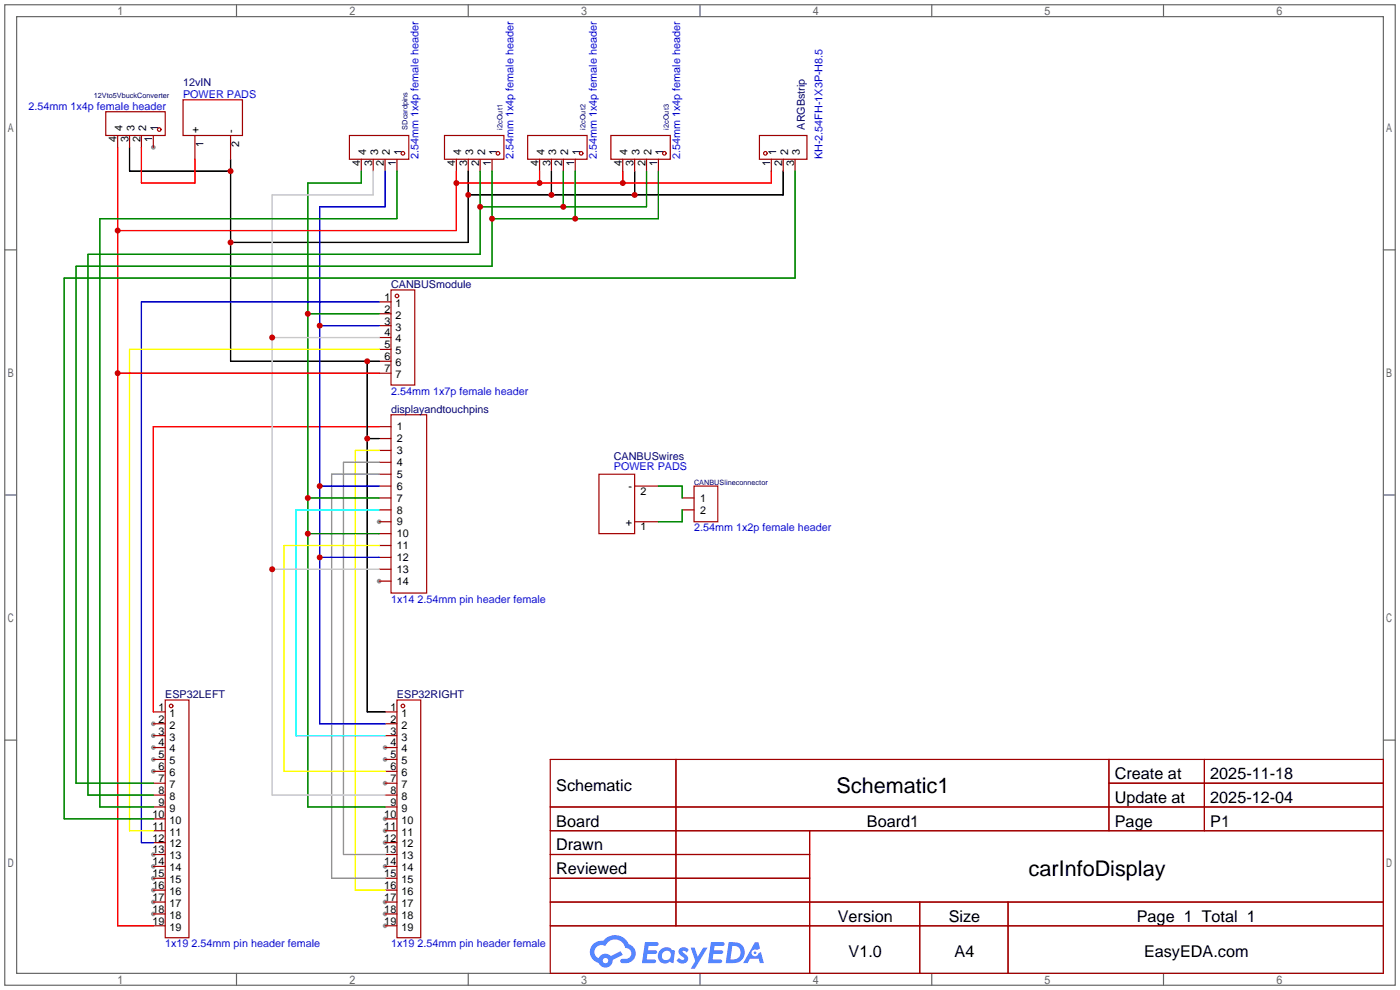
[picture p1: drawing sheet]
<svg xmlns="http://www.w3.org/2000/svg" width="299mm" height="212mm" viewBox="0 0 299 212" stroke-linecap="round" stroke-linejoin="round" font-family="sans-serif">
<g fill="#999">
<circle cx="81" cy="111.5" r=".51"/>
<circle cx="81" cy="124.2" r=".51"/>
<circle cx="82.3" cy="159.8" r=".51"/>
<circle cx="82.3" cy="162.3" r=".51"/>
<circle cx="82.3" cy="167.4" r=".51"/>
<circle cx="82.3" cy="175" r=".51"/>
<circle cx="82.3" cy="177.5" r=".51"/>
<circle cx="82.3" cy="180.1" r=".51"/>
<circle cx="82.3" cy="185.2" r=".51"/>
<circle cx="82.3" cy="192.8" r=".51"/>
<circle cx="82.3" cy="195.3" r=".51"/>
<circle cx="82.3" cy="197.9" r=".51"/>
<circle cx="32.8" cy="154.7" r=".51"/>
<circle cx="32.8" cy="157.2" r=".51"/>
<circle cx="32.8" cy="159.8" r=".51"/>
<circle cx="32.8" cy="162.3" r=".51"/>
<circle cx="32.8" cy="164.8" r=".51"/>
<circle cx="32.8" cy="182.6" r=".51"/>
<circle cx="32.8" cy="185.2" r=".51"/>
<circle cx="32.8" cy="187.7" r=".51"/>
<circle cx="32.8" cy="190.2" r=".51"/>
<circle cx="32.8" cy="192.8" r=".51"/>
<circle cx="32.8" cy="195.3" r=".51"/>
<circle cx="32.8" cy="31.5" r=".51"/>
</g>
<g fill="none" stroke="#666" stroke-width=".25">
<path d="M1 1h297.2v209.6h-297.2zM3.6 3.6h292.1v204.4h-292.1zM50.5 1v2.6M100.1 1v2.6M149.6 1v2.6M199.1 1v2.6M248.7 1v2.6M1 53.4h2.6M295.7 53.4h2.5M1 105.8h2.6M295.7 105.8h2.5M1 158.2h2.6"/>
<path d="M295.7 158.2h2.5M50.5 208v2.6M100.1 208v2.6M149.6 208v2.6M199.1 208v2.6M248.7 208v2.6"/>
</g>
<g fill="none" stroke="#a10000" stroke-width=".25">
<path d="M117.6 162.3h178.1v45.7h-178.1zM117.6 172.5h178.1M117.6 177.5h178.1M144.5 162.3v35.6M173 177.5v30.5M237 162.3v15.2M237 167.4h58.7M257.4 162.3v15.2M117.6 182.6h55.4M117.6 192.8h178.1M117.6 187.7h55.4M117.6 197.9h178.1"/>
<path d="M196.6 192.8v15.2M215.4 192.8v15.2"/>
</g>
<g fill="#5487ff">
<path d="M145.3 202.7a1.3 1.3 0 0 1 1.9 .3l-.4 .6a.54 .54 0 0 0-.9-.2l.1 .2a1.34 1.34 0 0 1 .9 1.8 1.47 1.47 0 0 1-2.3-.1l.5-.6 .8 .5a.31 .31 0 0 0 .4-.3 .31 .31 0 0 0-.3-.4 1.12 1.12 0 0 1-.7-1.8z"/>
<path d="M147.6 202.5h.9l.6 2 1.2-2h.9l-2.7 4.6h-.9l1-1.7z"/>
<path d="M137.8 201.4h1.7a1.31 1.31 0 0 1 1.2 .2 .4 .4 0 0 1-.3 .5l-1.8 .1-.1 .9h1.6a.4 .4 0 0 1 .4 .4 .4 .4 0 0 1-.5 .4h-1.6l-.2 1.2h1.4a.46 .46 0 0 1 .5 0 .46 .46 0 0 1 .1 .5l-.4 .2h-2.6z"/>
<path d="M151.9 201.4h1.7a1.32 1.32 0 0 1 1.2 .2 .39 .39 0 0 1-.3 .5l-1.8 .1-.1 .9h1.6a.4 .4 0 0 1 .4 .4 .4 .4 0 0 1-.4 .4h-1.7l-.2 1.2h1.4a.46 .46 0 0 1 .5 0 .46 .46 0 0 1 .1 .5l-.4 .2h-2.6z"/>
<path d="M161.3 201.4h.8l.3 1.3-.6 .4a.75 .75 0 0 0-1.1 .3 .75 .75 0 0 0 .5 1 .75 .75 0 0 0 .9-.7l.5-.2 .6 2.3h-.8l-.3-.9h-1.8l-.5 .9h-1z"/>
<path d="M155.7 201.4l-.6 4.4h1.5a2.27 2.27 0 0 0 2.6-2.2 2.27 2.27 0 0 0-2.7-2.2zM156.5 202.1a1.5 1.5 0 0 1 1.8 1.6 1.5 1.5 0 0 1-1.9 1.4h-.3z"/>
<path d="M141.2 203a1.6 1.6 0 0 0-.3 2.3 1.6 1.6 0 0 0 2.3 .2l.7 .3 .3-2.4-.1-.3-.5-.1a1.58 1.58 0 0 0-2.4 0zM141.8 203.5a.98 .98 0 0 1 1.6 .4 .98 .98 0 0 1-1.1 1.3 .94 .94 0 0 1-.9-.7 .94 .94 0 0 1 .4-1z"/>
<path d="M126.8 201.8a2.37 2.37 0 0 0 1.1 4 1.54 1.54 0 0 0 1.8 1 1.54 1.54 0 0 0 1.2-1.6l2.2-1.1-.5-.8-2 1a1.57 1.57 0 0 0-2.7 .5 1.5 1.5 0 0 1-.7-2.1 1.5 1.5 0 0 1 2.2-.5 2.23 2.23 0 0 1 2.3-1.4 2.23 2.23 0 0 1 2 1.8 1.16 1.16 0 0 1 1.2 1.1 1.16 1.16 0 0 1-1.1 1.2h-.7a.47 .47 0 0 0-.5 .4 .47 .47 0 0 0 .4 .5 2.17 2.17 0 0 0 2.5-.9 2.17 2.17 0 0 0-.3-2.7l-.8-.4a3.2 3.2 0 0 0-5.5-.7l-1.1 .1zM128.8 205.3a.6 .6 0 0 1 1.2 0 .6 .6 0 0 1-1.2 0z"/>
<circle cx="161.4" cy="203.6" r=".28"/>
</g>
<g fill="none" stroke="#a10000" stroke-width=".25">
<path d="M22.6 23.9h12.7v5.1h-12.7zM25.1 29v2.5M27.7 29v2.5M30.2 29v2.5M32.8 29v2.5M39.1 21.3h12.7v7.7h-12.7zM41.7 29v5M49.3 29v5M74.7 29h12.7v5h-12.7zM77.2 34v2.6M79.8 34v2.6M82.3 34v2.6"/>
<path d="M84.8 34v2.6M95 29h12.7v5h-12.7zM97.5 34v2.6M100.1 34v2.6M102.6 34v2.6M105.2 34v2.6M112.8 29h12.7v5h-12.7zM115.3 34v2.6M117.9 34v2.6M120.4 34v2.6M122.9 34v2.6M130.6 29h12.7v5h-12.7z"/>
<path d="M133.1 34v2.6M135.6 34v2.6M138.2 34v2.6M140.7 34v2.6M162.3 29h10.2v5h-10.2zM164.8 34v2.6M167.4 34v2.6M169.9 34v2.6M81 64.5h2.6M81 67.1h2.6M81 69.6h2.6M81 72.1h2.6"/>
<path d="M81 74.7h2.6M81 77.2h2.6M81 79.8h2.6M83.6 62h5v20.3h-5zM81 91.2h2.6M81 93.7h2.6M81 96.3h2.6M81 98.8h2.6M83.6 88.6h7.6v38.1h-7.6zM81 101.3h2.6M81 103.9h2.6M81 106.4h2.6"/>
<path d="M81 109h2.6M81 111.5h2.6M81 114h2.6M81 116.6h2.6M81 119.1h2.6M128 101.3h7.6v12.7h-7.6zM135.6 103.9h5.1M135.6 111.5h5.1M145.8 106.4h2.5M145.8 109h2.5M148.3 103.9h5.1v7.6h-5.1zM81 121.7h2.6"/>
<path d="M81 124.2h2.6M32.8 152.1h2.5M32.8 154.7h2.5M32.8 157.2h2.5M32.8 159.8h2.5M35.3 149.6h5.1v50.8h-5.1zM82.3 152.1h2.5M82.3 154.7h2.5M82.3 157.2h2.5M82.3 159.8h2.5M84.8 149.6h5.1v50.8h-5.1zM32.8 162.3h2.5"/>
<path d="M32.8 164.8h2.5M32.8 167.4h2.5M32.8 169.9h2.5M32.8 172.5h2.5M32.8 175h2.5M32.8 177.5h2.5M82.3 162.3h2.5M82.3 164.8h2.5M82.3 167.4h2.5M82.3 169.9h2.5M82.3 172.5h2.5M82.3 175h2.5"/>
<path d="M82.3 177.5h2.5M32.8 180.1h2.5M32.8 182.6h2.5M32.8 185.2h2.5M32.8 187.7h2.5M32.8 190.2h2.5M32.8 192.8h2.5M32.8 195.3h2.5M32.8 197.9h2.5M82.3 180.1h2.5M82.3 182.6h2.5M82.3 185.2h2.5"/>
<path d="M82.3 187.7h2.5M82.3 190.2h2.5M82.3 192.8h2.5M82.3 195.3h2.5M82.3 197.9h2.5"/>
<circle cx="34" cy="27.7" r=".38"/>
<circle cx="86.1" cy="32.8" r=".38"/>
<circle cx="106.4" cy="32.8" r=".38"/>
<circle cx="124.2" cy="32.8" r=".38"/>
<circle cx="142" cy="32.8" r=".38"/>
<circle cx="163.6" cy="32.8" r=".38"/>
<circle cx="84.8" cy="63.2" r=".38"/>
<circle cx="36.6" cy="150.9" r=".38"/>
<circle cx="86.1" cy="150.9" r=".38"/>
</g>
<path d="M25.1 31.5v166.4h7.7M30.2 31.5v7.6h11.5v-5.1M97.5 36.6v12.7h-72.4M115.3 36.6v2.5M133.1 36.6v2.5M164.8 36.6v2.5h-67.3M25.1 79.8h55.9M81 91.2h-48.2v60.9" fill="none" stroke="#f00" stroke-width=".25"/>
<path d="M27.7 31.5v5.1h21.6M49.3 34v43.2h31.7M100.1 36.6v15.2h-50.8M117.9 36.6v5.1M135.6 36.6v5.1M167.4 36.6v5.1h-67.3M78.5 77.2v74.9h3.8M78.5 93.7h2.5" fill="none" stroke="#000" stroke-width=".25"/>
<path d="M81 74.7h-53.3v102.8h5.1M81 96.3h-5.1v93.9h6.4M81 116.6h-20.3v48.2h21.6" fill="none" stroke="#ff0" stroke-width=".25"/>
<path d="M81 98.8h-7.6v83.8h8.9M81 101.3h-10.1v86.4h11.4" fill="none" stroke="#999" stroke-width=".25"/>
<path d="M82.3 36.6v7.6h-14v110.5h14M68.3 69.6h12.7M81 64.5h-50.8v115.6h2.6M68.3 119.1h12.7M68.3 103.9h12.7" fill="none" stroke="#00f" stroke-width=".25"/>
<g fill="none" stroke="#008700" stroke-width=".25">
<path d="M77.2 36.6v2.5h-11.4v133.4h16.5M84.8 36.6v10.1h-63.5v125.8h11.5M102.6 36.6v17.8h-83.8v115.5h14M105.2 36.6v20.3h-88.9v110.5h16.5M120.4 36.6v7.6M122.9 36.6v10.1M138.2 36.6v7.6h-35.6M140.7 36.6v10.1h-35.5M169.9 36.6v22.8h-156.2v115.6h19.1M65.8 67.1h15.2M65.8 114h15.2M65.8 106.4h15.2"/>
<path d="M140.7 103.9h5.1v2.5M145.8 109v2.5h-5.1"/>
</g>
<path d="M81 109h-17.8v48.2h19.1" fill="none" stroke="#0ff" stroke-width=".25"/>
<path d="M79.8 36.6v5.1h-21.6v128.2h24.1M58.2 72.1h22.8M58.2 121.7h22.8" fill="none" stroke="#ccc" stroke-width=".25"/>
<g fill="#c00">
<circle cx="78.5" cy="93.7" r=".63"/>
<circle cx="78.5" cy="77.2" r=".63"/>
<circle cx="49.3" cy="51.8" r=".63"/>
<circle cx="100.1" cy="41.7" r=".63"/>
<circle cx="117.9" cy="41.7" r=".63"/>
<circle cx="135.6" cy="41.7" r=".63"/>
<circle cx="49.3" cy="36.6" r=".63"/>
<circle cx="68.3" cy="119.1" r=".63"/>
<circle cx="68.3" cy="103.9" r=".63"/>
<circle cx="68.3" cy="69.6" r=".63"/>
<circle cx="65.8" cy="114" r=".63"/>
<circle cx="65.8" cy="106.4" r=".63"/>
<circle cx="65.8" cy="67.1" r=".63"/>
<circle cx="58.2" cy="121.7" r=".63"/>
<circle cx="58.2" cy="72.1" r=".63"/>
<circle cx="25.1" cy="79.8" r=".63"/>
<circle cx="25.1" cy="49.3" r=".63"/>
<circle cx="97.5" cy="39.1" r=".63"/>
<circle cx="115.3" cy="39.1" r=".63"/>
<circle cx="133.1" cy="39.1" r=".63"/>
<circle cx="102.6" cy="44.2" r=".63"/>
<circle cx="120.4" cy="44.2" r=".63"/>
<circle cx="105.2" cy="46.7" r=".63"/>
<circle cx="122.9" cy="46.7" r=".63"/>
</g>
<g font-size="4.6">
<text x="178.8" y="169.4">Schematic1</text>
<text x="219.8" y="187.2">carInfoDisplay</text>
</g>
<g font-size="3.5">
<text x="238.3" y="166.5">Create at</text>
<text x="258.7" y="166.5">2025-11-18</text>
<text x="118.9" y="169.1">Schematic</text>
<text x="238.3" y="171.6">Update at</text>
<text x="258.7" y="171.6">2025-12-04</text>
<text x="118.9" y="176.7">Board</text>
<text x="185.3" y="176.7">Board1</text>
<text x="238.3" y="176.7">Page</text>
<text x="258.7" y="176.7">P1</text>
<text x="118.9" y="181.8">Drawn</text>
<text x="118.9" y="186.8">Reviewed</text>
<text x="179.1" y="197">Version</text>
<text x="202.8" y="197">Size</text>
<text x="243" y="197">Page 1 Total 1</text>
<text x="181.4" y="204.6">V1.0</text>
<text x="204" y="204.6">A4</text>
<text x="244.5" y="204.6">EasyEDA.com</text>
</g>
<g font-size="2.3" fill="#00f">
<text x="6.1" y="23.4">2.54mm 1x4p female header</text>
<text x="39.1" y="20.9">POWER PADS</text>
<text x="89.5" y="34" transform="rotate(-90 89.5 34)">2.54mm 1x4p female header</text>
<text x="109.8" y="34" transform="rotate(-90 109.8 34)">2.54mm 1x4p female header</text>
<text x="127.6" y="34" transform="rotate(-90 127.6 34)">2.54mm 1x4p female header</text>
<text x="145.3" y="34" transform="rotate(-90 145.3 34)">2.54mm 1x4p female header</text>
<text x="175.8" y="34" transform="rotate(-90 175.8 34)">KH-2.54FH-1X3P-H8.5</text>
<text x="83.6" y="84.4">2.54mm 1x7p female header</text>
<text x="131.2" y="100.5">POWER PADS</text>
<text x="148.3" y="113.6">2.54mm 1x2p female header</text>
<text x="83.6" y="128.8">1x14 2.54mm pin header female</text>
<text x="35.3" y="202.5">1x19 2.54mm pin header female</text>
<text x="83.6" y="202.5">1x19 2.54mm pin header female</text>
</g>
<g font-size="2.3" fill="#000080">
<text x="39.1" y="18.3">12vIN</text>
<text x="172" y="27.7" transform="rotate(-90 172 27.7)">ARGBstrip</text>
<text x="83.6" y="61.5">CANBUSmodule</text>
<text x="83.6" y="88.2">displayandtouchpins</text>
<text x="131.2" y="98.2">CANBUSwires</text>
<text x="35.3" y="149.1">ESP32LEFT</text>
<text x="84.8" y="149.1">ESP32RIGHT</text>
</g>
<g font-size="2.3">
<text x="26.2" y="28" transform="rotate(-90 26.2 28)">4</text>
<text x="28.7" y="28" transform="rotate(-90 28.7 28)">3</text>
<text x="31.3" y="28" transform="rotate(-90 31.3 28)">2</text>
<text x="33.8" y="28" transform="rotate(-90 33.8 28)">1</text>
<text x="42.5" y="28.4" transform="rotate(-90 42.5 28.4)">+</text>
<text x="50.1" y="28.4" transform="rotate(-90 50.1 28.4)">-</text>
<text x="24.9" y="30.4" transform="rotate(-90 24.9 30.4)">4</text>
<text x="27.5" y="30.4" transform="rotate(-90 27.5 30.4)">3</text>
<text x="30" y="30.4" transform="rotate(-90 30 30.4)">2</text>
<text x="32.5" y="30.4" transform="rotate(-90 32.5 30.4)">1</text>
<text x="43.5" y="31.5" transform="rotate(-90 43.5 31.5)">1</text>
<text x="51.1" y="31.5" transform="rotate(-90 51.1 31.5)">2</text>
<text x="77" y="35.4" transform="rotate(-90 77 35.4)">4</text>
<text x="78.3" y="33.1" transform="rotate(-90 78.3 33.1)">4</text>
<text x="79.5" y="35.4" transform="rotate(-90 79.5 35.4)">3</text>
<text x="80.8" y="33.1" transform="rotate(-90 80.8 33.1)">3</text>
<text x="82.1" y="35.4" transform="rotate(-90 82.1 35.4)">2</text>
<text x="83.3" y="33.1" transform="rotate(-90 83.3 33.1)">2</text>
<text x="84.6" y="35.4" transform="rotate(-90 84.6 35.4)">1</text>
<text x="85.9" y="33.1" transform="rotate(-90 85.9 33.1)">1</text>
<text x="97.3" y="35.4" transform="rotate(-90 97.3 35.4)">4</text>
<text x="98.6" y="33.1" transform="rotate(-90 98.6 33.1)">4</text>
<text x="99.8" y="35.4" transform="rotate(-90 99.8 35.4)">3</text>
<text x="101.1" y="33.1" transform="rotate(-90 101.1 33.1)">3</text>
<text x="102.4" y="35.4" transform="rotate(-90 102.4 35.4)">2</text>
<text x="103.7" y="33.1" transform="rotate(-90 103.7 33.1)">2</text>
<text x="104.9" y="35.4" transform="rotate(-90 104.9 35.4)">1</text>
<text x="106.2" y="33.1" transform="rotate(-90 106.2 33.1)">1</text>
<text x="115.1" y="35.4" transform="rotate(-90 115.1 35.4)">4</text>
<text x="116.4" y="33.1" transform="rotate(-90 116.4 33.1)">4</text>
<text x="117.6" y="35.4" transform="rotate(-90 117.6 35.4)">3</text>
<text x="118.9" y="33.1" transform="rotate(-90 118.9 33.1)">3</text>
<text x="120.2" y="35.4" transform="rotate(-90 120.2 35.4)">2</text>
<text x="121.4" y="33.1" transform="rotate(-90 121.4 33.1)">2</text>
<text x="122.7" y="35.4" transform="rotate(-90 122.7 35.4)">1</text>
<text x="124" y="33.1" transform="rotate(-90 124 33.1)">1</text>
<text x="132.9" y="35.4" transform="rotate(-90 132.9 35.4)">4</text>
<text x="134.1" y="33.1" transform="rotate(-90 134.1 33.1)">4</text>
<text x="135.4" y="35.4" transform="rotate(-90 135.4 35.4)">3</text>
<text x="136.7" y="33.1" transform="rotate(-90 136.7 33.1)">3</text>
<text x="137.9" y="35.4" transform="rotate(-90 137.9 35.4)">2</text>
<text x="139.2" y="33.1" transform="rotate(-90 139.2 33.1)">2</text>
<text x="140.5" y="35.4" transform="rotate(-90 140.5 35.4)">1</text>
<text x="141.8" y="33.1" transform="rotate(-90 141.8 33.1)">1</text>
<text x="164.6" y="35.4" transform="rotate(-90 164.6 35.4)">1</text>
<text x="165.9" y="33.1" transform="rotate(-90 165.9 33.1)">1</text>
<text x="167.2" y="35.4" transform="rotate(-90 167.2 35.4)">2</text>
<text x="168.4" y="33.1" transform="rotate(-90 168.4 33.1)">2</text>
<text x="169.7" y="35.4" transform="rotate(-90 169.7 35.4)">3</text>
<text x="171" y="33.1" transform="rotate(-90 171 33.1)">3</text>
<text x="82.2" y="64.3">1</text>
<text x="84.5" y="65.6">1</text>
<text x="82.2" y="66.8">2</text>
<text x="82.2" y="69.4">3</text>
<text x="82.2" y="71.9">4</text>
<text x="84.5" y="68.1">2</text>
<text x="84.5" y="70.6">3</text>
<text x="82.2" y="74.4">5</text>
<text x="82.2" y="77">6</text>
<text x="84.5" y="73.2">4</text>
<text x="84.5" y="75.7">5</text>
<text x="82.2" y="79.5">7</text>
<text x="84.5" y="78.3">6</text>
<text x="84.5" y="80.8">7</text>
<text x="84.8" y="92">1</text>
<text x="84.8" y="94.5">2</text>
<text x="84.8" y="97.1">3</text>
<text x="84.8" y="99.6">4</text>
<text x="84.8" y="102.1">5</text>
<text x="84.8" y="104.7">6</text>
<text x="84.8" y="107.2">7</text>
<text x="134.4" y="104.7">-</text>
<text x="136.9" y="105.7">2</text>
<text x="149.6" y="107.2">1</text>
<text x="84.8" y="109.8">8</text>
<text x="84.8" y="112.3">9</text>
<text x="133.8" y="112.3">+</text>
<text x="136.9" y="113.4">1</text>
<text x="149.6" y="109.8">2</text>
<text x="84.8" y="114.8">10</text>
<text x="84.8" y="117.4">11</text>
<text x="84.8" y="119.9">12</text>
<text x="84.8" y="122.5">13</text>
<text x="84.8" y="125">14</text>
<text x="33.9" y="151.9">1</text>
<text x="33.9" y="154.5">2</text>
<text x="36.2" y="153.2">1</text>
<text x="36.2" y="155.7">2</text>
<text x="83.4" y="151.9">1</text>
<text x="83.4" y="154.5">2</text>
<text x="85.8" y="153.2">1</text>
<text x="85.8" y="155.7">2</text>
<text x="33.9" y="157">3</text>
<text x="33.9" y="159.5">4</text>
<text x="36.2" y="158.3">3</text>
<text x="36.2" y="160.8">4</text>
<text x="83.4" y="157">3</text>
<text x="83.4" y="159.5">4</text>
<text x="85.8" y="158.3">3</text>
<text x="85.8" y="160.8">4</text>
<text x="33.9" y="162.1">5</text>
<text x="33.9" y="164.6">6</text>
<text x="33.9" y="167.2">7</text>
<text x="36.2" y="163.3">5</text>
<text x="36.2" y="165.9">6</text>
<text x="83.4" y="162.1">5</text>
<text x="83.4" y="164.6">6</text>
<text x="83.4" y="167.2">7</text>
<text x="85.8" y="163.3">5</text>
<text x="85.8" y="165.9">6</text>
<text x="33.9" y="169.7">8</text>
<text x="33.9" y="172.2">9</text>
<text x="36.2" y="168.4">7</text>
<text x="36.2" y="171">8</text>
<text x="36.2" y="173.5">9</text>
<text x="83.4" y="169.7">8</text>
<text x="83.4" y="172.2">9</text>
<text x="85.8" y="168.4">7</text>
<text x="85.8" y="171">8</text>
<text x="85.8" y="173.5">9</text>
<text x="32.6" y="174.8">10</text>
<text x="32.6" y="177.3">11</text>
<text x="32.6" y="179.9">12</text>
<text x="36.2" y="176">10</text>
<text x="36.2" y="178.6">11</text>
<text x="82.1" y="174.8">10</text>
<text x="82.1" y="177.3">11</text>
<text x="82.1" y="179.9">12</text>
<text x="85.8" y="176">10</text>
<text x="85.8" y="178.6">11</text>
<text x="32.6" y="182.4">13</text>
<text x="32.6" y="184.9">14</text>
<text x="36.2" y="181.1">12</text>
<text x="36.2" y="183.7">13</text>
<text x="82.1" y="182.4">13</text>
<text x="82.1" y="184.9">14</text>
<text x="85.8" y="181.1">12</text>
<text x="85.8" y="183.7">13</text>
<text x="32.6" y="187.5">15</text>
<text x="32.6" y="190">16</text>
<text x="36.2" y="186.2">14</text>
<text x="36.2" y="188.7">15</text>
<text x="36.2" y="191.3">16</text>
<text x="82.1" y="187.5">15</text>
<text x="82.1" y="190">16</text>
<text x="85.8" y="186.2">14</text>
<text x="85.8" y="188.7">15</text>
<text x="85.8" y="191.3">16</text>
<text x="32.6" y="192.6">17</text>
<text x="32.6" y="195.1">18</text>
<text x="32.6" y="197.6">19</text>
<text x="36.2" y="193.8">17</text>
<text x="36.2" y="196.4">18</text>
<text x="82.1" y="192.6">17</text>
<text x="82.1" y="195.1">18</text>
<text x="82.1" y="197.6">19</text>
<text x="85.8" y="193.8">17</text>
<text x="85.8" y="196.4">18</text>
<text x="36.2" y="198.9">19</text>
<text x="85.8" y="198.9">19</text>
</g>
<g font-size="1.6" fill="#000080">
<text x="20.1" y="21">12Vto5VbuckConverter</text>
<text x="87.1" y="27.7" transform="rotate(-90 87.1 27.7)">SDcardpins</text>
<text x="107.4" y="27.7" transform="rotate(-90 107.4 27.7)">i2cOut1</text>
<text x="125.2" y="27.7" transform="rotate(-90 125.2 27.7)">i2cOut2</text>
<text x="142.9" y="27.7" transform="rotate(-90 142.9 27.7)">i2cOut3</text>
<text x="148.3" y="103.6">CANBUSlineconnector</text>
</g>
</svg>
